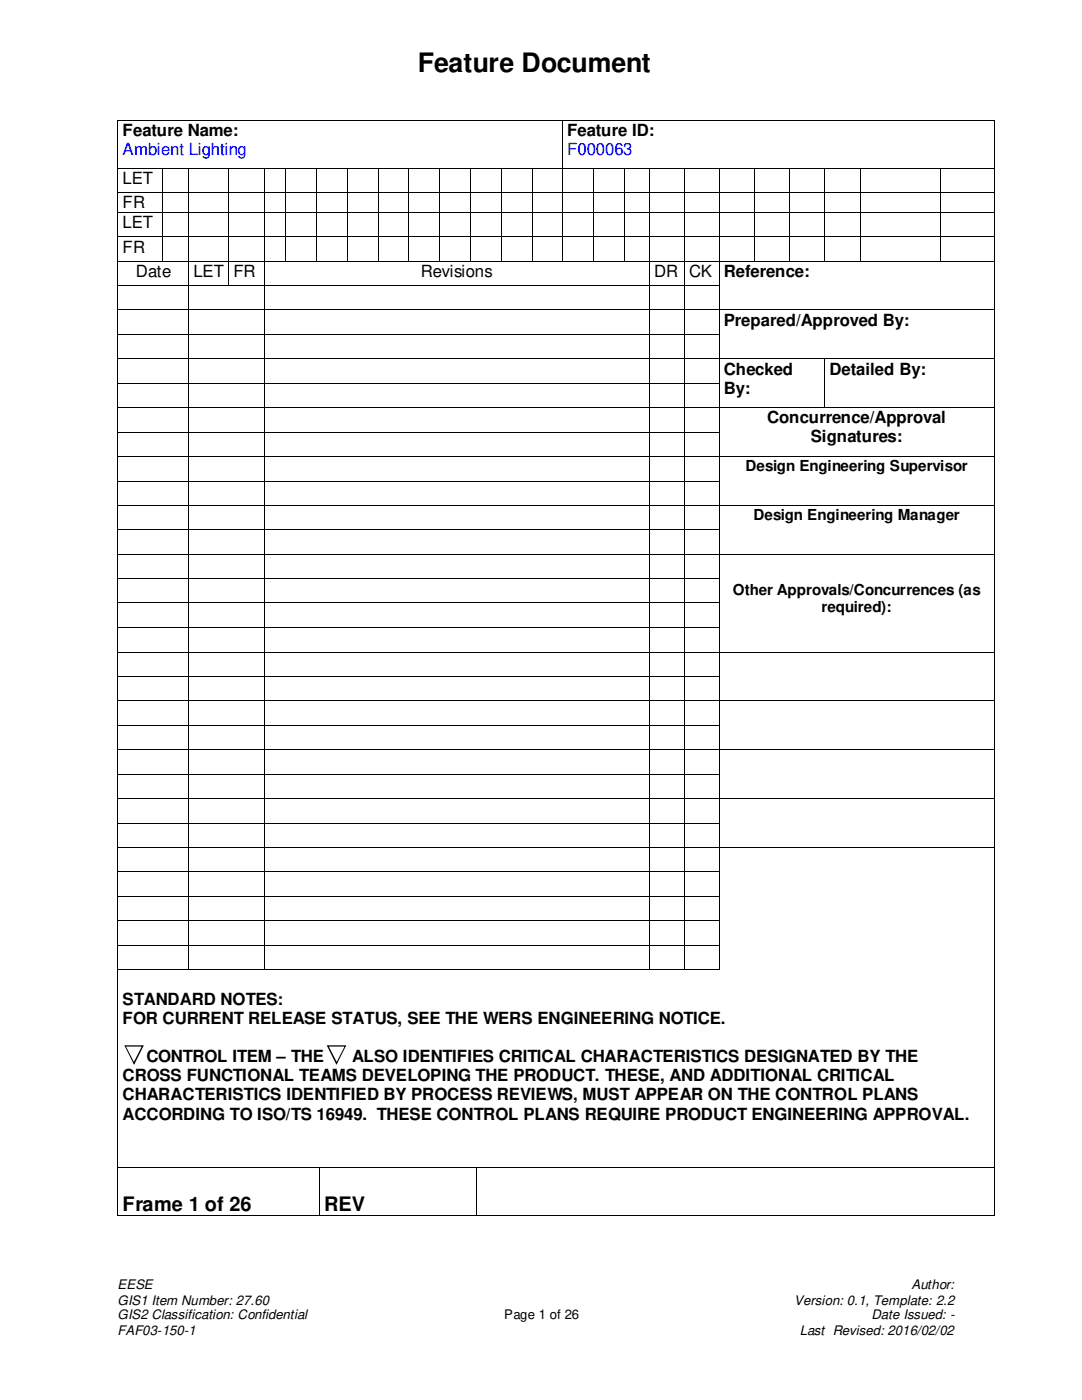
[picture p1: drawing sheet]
<svg xmlns="http://www.w3.org/2000/svg" width="216mm" height="279mm" viewBox="0 0 216 279" stroke-linecap="round" stroke-linejoin="round" font-family="sans-serif">
<g fill="#000">
<path d="M23.5 23.9h.1v.1h-.1zM23.5 33.4h.1v.2h-.1zM23.5 38.3h.1v.1h-.1zM32.4 33.4l.1 .2zM32.4 38.3l.1 .1zM37.6 33.4l.1 .2zM37.6 38.3l.1 .1zM45.6 33.4l.1 .2zM45.6 38.3l.1 .1zM52.7 33.4h.1v.2h-.1zM52.7 38.3h.1v.1h-.1zM57 33.4h.1v.2h-.1z"/>
<path d="M57 38.3h.1v.1h-.1zM63.1 33.4h.1v.2h-.1zM63.1 38.3h.1v.1h-.1zM69.3 33.4h.1v.2h-.1zM69.3 38.3h.1v.1h-.1zM75.4 33.4h.1v.2h-.1zM75.4 38.3h.1v.1h-.1zM81.4 33.4h.2v.2h-.2zM81.4 38.3h.2v.1h-.2zM87.6 33.4h.2v.2h-.2zM87.6 38.3h.2v.1h-.2zM93.7 33.4h.2v.2h-.2z"/>
<path d="M93.7 38.3h.2v.1h-.2zM99.9 33.4h.2v.2h-.2zM99.9 38.3h.2v.1h-.2zM106.1 33.4h.2v.2h-.2zM106.1 38.3h.2v.1h-.2zM112.2 23.9h.2v.1h-.2zM112.2 33.4h.2v.2h-.2zM112.2 38.3h.2v.1h-.2zM118.4 33.4h.1v.2h-.1zM118.4 38.3h.1v.1h-.1zM124.5 33.4h.1v.2h-.1zM124.5 38.3h.1v.1h-.1z"/>
<path d="M129.5 33.4h.1v.2h-.1zM129.5 38.3h.1v.1h-.1zM136.5 33.4h.2v.2h-.2zM136.5 38.3h.2v.1h-.2zM143.5 33.4h.2v.2h-.2zM143.5 38.3h.2v.1h-.2zM150.5 33.4h.1v.2h-.1zM150.5 38.3h.1v.1h-.1zM157.5 33.4h.1v.2h-.1zM157.5 38.3h.1v.1h-.1zM164.5 33.4h.2v.2h-.2zM164.5 38.3h.2v.1h-.2z"/>
<path d="M171.5 33.4h.2v.2h-.2zM171.5 38.3h.2v.1h-.2zM187.6 33.4l.1 .2zM187.6 38.3l.1 .1zM198.3 23.9h.2v.1h-.2zM198.3 33.4h.2v.2h-.2zM198.3 38.3h.2v.1h-.2zM23.5 42.2h.1v.2h-.1zM23.5 47.2h.1v.1h-.1zM23.5 52.1h.1v.1h-.1zM23.5 56.9h.1v.2h-.1zM32.4 42.2l.1 .2z"/>
<path d="M32.4 47.2l.1 .1zM32.4 52.1l.1 .1zM37.6 42.2l.1 .2zM37.6 47.2l.1 .1zM37.6 52.1l.1 .1zM37.6 56.9l.1 .2zM45.6 42.2l.1 .2zM45.6 47.2l.1 .1zM45.6 52.1l.1 .1zM45.6 56.9l.1 .2zM52.7 42.2h.1v.2h-.1zM52.7 47.2h.1v.1h-.1z"/>
<path d="M52.7 52.1h.1v.1h-.1zM52.7 56.9h.1v.2h-.1zM57 42.2h.1v.2h-.1zM57 47.2h.1v.1h-.1zM57 52.1h.1v.1h-.1zM63.1 42.2h.1v.2h-.1zM63.1 47.2h.1v.1h-.1zM63.1 52.1h.1v.1h-.1zM69.3 42.2h.1v.2h-.1zM69.3 47.2h.1v.1h-.1zM69.3 52.1h.1v.1h-.1zM75.4 42.2h.1v.2h-.1z"/>
<path d="M75.4 47.2h.1v.1h-.1zM75.4 52.1h.1v.1h-.1zM81.4 42.2h.2v.2h-.2zM81.4 47.2h.2v.1h-.2zM81.4 52.1h.2v.1h-.2zM87.6 42.2h.2v.2h-.2zM87.6 47.2h.2v.1h-.2zM87.6 52.1h.2v.1h-.2zM93.7 42.2h.2v.2h-.2zM93.7 47.2h.2v.1h-.2zM93.7 52.1h.2v.1h-.2zM99.9 42.2h.2v.2h-.2z"/>
<path d="M99.9 47.2h.2v.1h-.2zM99.9 52.1h.2v.1h-.2zM106.1 42.2h.2v.2h-.2zM106.1 47.2h.2v.1h-.2zM106.1 52.1h.2v.1h-.2zM112.2 42.2h.2v.2h-.2zM112.2 47.2h.2v.1h-.2zM112.2 52.1h.2v.1h-.2zM118.4 42.2h.1v.2h-.1zM118.4 47.2h.1v.1h-.1zM118.4 52.1h.1v.1h-.1zM124.5 42.2h.1v.2h-.1z"/>
<path d="M124.5 47.2h.1v.1h-.1zM124.5 52.1h.1v.1h-.1zM129.5 42.2h.1v.2h-.1zM129.5 47.2h.1v.1h-.1zM129.5 52.1h.1v.1h-.1zM129.5 56.9h.1v.2h-.1zM136.5 42.2h.2v.2h-.2zM136.5 47.2h.2v.1h-.2zM136.5 52.1h.2v.1h-.2zM136.5 56.9h.2v.2h-.2zM143.5 42.2h.2v.2h-.2zM143.5 47.2h.2v.1h-.2z"/>
<path d="M143.5 52.1h.2v.1h-.2zM143.5 56.9h.2v.2h-.2zM150.5 42.2h.1v.2h-.1zM150.5 47.2h.1v.1h-.1zM150.5 52.1h.1v.1h-.1zM157.5 42.2h.1v.2h-.1zM157.5 47.2h.1v.1h-.1zM157.5 52.1h.1v.1h-.1zM164.5 42.2h.2v.2h-.2zM164.5 47.2h.2v.1h-.2zM164.5 52.1h.2v.1h-.2zM171.5 42.2h.2v.2h-.2z"/>
<path d="M171.5 47.2h.2v.1h-.2zM171.5 52.1h.2v.1h-.2zM187.6 42.2l.1 .2zM187.6 47.2l.1 .1zM187.6 52.1l.1 .1zM198.3 42.2h.2v.2h-.2zM198.3 47.2h.2v.1h-.2zM198.3 52.1h.2v.1h-.2zM198.3 56.9h.2v.2h-.2zM23.5 61.7h.1v.2h-.1zM23.5 66.7h.1v.2h-.1zM23.5 71.5h.1v.2h-.1z"/>
<path d="M23.5 76.4h.1v.1h-.1zM37.6 61.7l.1 .2zM37.6 66.7l.1 .2zM37.6 71.5l.1 .2zM37.6 76.4l.1 .1zM52.7 61.7h.1v.2h-.1zM52.7 66.7h.1v.2h-.1zM52.7 71.5h.1v.2h-.1zM52.7 76.4h.1v.1h-.1zM129.5 61.7h.1v.2h-.1zM129.5 66.7h.1v.2h-.1zM129.5 71.5h.1v.2h-.1z"/>
<path d="M129.5 76.4h.1v.1h-.1zM136.5 61.7h.2v.2h-.2zM136.5 66.7h.2v.2h-.2zM136.5 71.5h.2v.2h-.2zM136.5 76.4h.2v.1h-.2zM143.5 61.7h.2v.2h-.2zM143.5 66.7h.2v.2h-.2zM143.5 71.5h.2v.2h-.2zM143.5 76.4h.2v.1h-.2zM164.5 71.5h.2v.2h-.2zM164.5 76.4h.2v.1h-.2zM198.3 61.7h.2v.2h-.2z"/>
<path d="M198.3 66.7h.2v.2h-.2zM198.3 71.5h.2v.2h-.2zM198.3 76.4h.2v.1h-.2zM23.5 81.3h.1v.1h-.1zM23.5 86.2h.1v.2h-.1zM23.5 91h.1v.2h-.1zM23.5 95.9h.1v.2h-.1zM37.6 81.3l.1 .1zM37.6 86.2l.1 .2zM37.6 91l.1 .2zM37.6 95.9l.1 .2zM52.7 81.3h.1v.1h-.1z"/>
<path d="M52.7 86.2h.1v.2h-.1zM52.7 91h.1v.2h-.1zM52.7 95.9h.1v.2h-.1zM129.5 81.3h.1v.1h-.1zM129.5 86.2h.1v.2h-.1zM129.5 91h.1v.2h-.1zM129.5 95.9h.1v.2h-.1zM136.5 81.3h.2v.1h-.2zM136.5 86.2h.2v.2h-.2zM136.5 91h.2v.2h-.2zM136.5 95.9h.2v.2h-.2zM143.5 81.3h.2v.1h-.2z"/>
<path d="M143.5 86.2h.2v.2h-.2zM143.5 91h.2v.2h-.2zM143.5 95.9h.2v.2h-.2zM164.5 81.3h.2v.1h-.2zM198.3 81.3h.2v.1h-.2zM198.3 86.2h.2v.2h-.2zM198.3 91h.2v.2h-.2zM198.3 95.9h.2v.2h-.2zM23.5 100.8h.1v.1h-.1zM23.5 105.7h.1v.1h-.1zM23.5 110.6h.1v.1h-.1zM23.5 115.4h.1v.2h-.1z"/>
<path d="M37.6 100.8l.1 .1zM37.6 105.7l.1 .1zM37.6 110.6l.1 .1zM37.6 115.4l.1 .2zM52.7 100.8h.1v.1h-.1zM52.7 105.7h.1v.1h-.1zM52.7 110.6h.1v.1h-.1zM52.7 115.4h.1v.2h-.1zM129.5 100.8h.1v.1h-.1zM129.5 105.7h.1v.1h-.1zM129.5 110.6h.1v.1h-.1zM129.5 115.4h.1v.2h-.1z"/>
<path d="M136.5 100.8h.2v.1h-.2zM136.5 105.7h.2v.1h-.2zM136.5 110.6h.2v.1h-.2zM136.5 115.4h.2v.2h-.2zM143.5 100.8h.2v.1h-.2zM143.5 105.7h.2v.1h-.2zM143.5 110.6h.2v.1h-.2zM143.5 115.4h.2v.2h-.2zM198.3 100.8h.2v.1h-.2zM198.3 105.7h.2v.1h-.2zM198.3 110.6h.2v.1h-.2zM198.3 115.4h.2v.2h-.2z"/>
<path d="M23.5 120.2h.1v.2h-.1zM23.5 125.2h.1v.2h-.1zM23.5 130h.1v.2h-.1zM23.5 134.9h.1v.1h-.1zM23.5 139.8h.1v.2h-.1zM37.6 120.2l.1 .2zM37.6 125.2l.1 .2zM37.6 130l.1 .2zM37.6 134.9l.1 .1zM37.6 139.8l.1 .2zM52.7 120.2h.1v.2h-.1zM52.7 125.2h.1v.2h-.1z"/>
<path d="M52.7 130h.1v.2h-.1zM52.7 134.9h.1v.1h-.1zM52.7 139.8h.1v.2h-.1zM129.5 120.2h.1v.2h-.1zM129.5 125.2h.1v.2h-.1zM129.5 130h.1v.2h-.1zM129.5 134.9h.1v.1h-.1zM129.5 139.8h.1v.2h-.1zM136.5 120.2h.2v.2h-.2zM136.5 125.2h.2v.2h-.2zM136.5 130h.2v.2h-.2zM136.5 134.9h.2v.1h-.2z"/>
<path d="M136.5 139.8h.2v.2h-.2zM143.5 120.2h.2v.2h-.2zM143.5 125.2h.2v.2h-.2zM143.5 130h.2v.2h-.2zM143.5 134.9h.2v.1h-.2zM143.5 139.8h.2v.2h-.2zM198.3 120.2h.2v.2h-.2zM198.3 125.2h.2v.2h-.2zM198.3 130h.2v.2h-.2zM198.3 134.9h.2v.1h-.2zM198.3 139.8h.2v.2h-.2zM23.5 144.7h.1v.2h-.1z"/>
<path d="M23.5 149.5h.1v.2h-.1zM23.5 154.4h.1v.2h-.1zM23.5 159.3h.1v.1h-.1zM37.6 144.7l.1 .2zM37.6 149.5l.1 .2zM37.6 154.4l.1 .2zM37.6 159.3l.1 .1zM52.7 144.7h.1v.2h-.1zM52.7 149.5h.1v.2h-.1zM52.7 154.4h.1v.2h-.1zM52.7 159.3h.1v.1h-.1zM129.5 144.7h.1v.2h-.1z"/>
<path d="M129.5 149.5h.1v.2h-.1zM129.5 154.4h.1v.2h-.1zM129.5 159.3h.1v.1h-.1zM136.5 144.7h.2v.2h-.2zM136.5 149.5h.2v.2h-.2zM136.5 154.4h.2v.2h-.2zM136.5 159.3h.2v.1h-.2zM143.5 144.7h.2v.2h-.2zM143.5 149.5h.2v.2h-.2zM143.5 154.4h.2v.2h-.2zM143.5 159.3h.2v.1h-.2zM198.3 144.7h.2v.2h-.2z"/>
<path d="M198.3 149.5h.2v.2h-.2zM198.3 154.4h.2v.2h-.2zM198.3 159.3h.2v.1h-.2zM23.5 164.2h.1v.1h-.1zM23.5 169.1l.1 .1zM23.5 173.9h.1v.2h-.1zM23.5 178.7h.1v.2h-.1zM37.6 164.2l.1 .1zM37.6 169.1l.1 .1zM37.6 173.9l.1 .2zM37.6 178.7l.1 .2zM52.7 164.2h.1v.1h-.1z"/>
<path d="M52.7 169.1l.1 .1zM52.7 173.9h.1v.2h-.1zM52.7 178.7h.1v.2h-.1zM129.5 164.2h.1v.1h-.1zM129.5 169.1l.1 .1zM129.5 173.9h.1v.2h-.1zM129.5 178.7h.1v.2h-.1zM136.5 164.2h.2v.1h-.2zM136.5 169.1l.2 .1zM136.5 173.9h.2v.2h-.2zM136.5 178.7h.2v.2h-.2zM143.5 164.2h.2v.1h-.2z"/>
<path d="M143.5 169.1l.2 .1zM143.5 173.9h.2v.2h-.2zM143.5 178.7h.2v.2h-.2zM198.3 164.2h.2v.1h-.2zM198.3 169.1l.2 .1zM198.3 173.9h.2v.2h-.2zM198.3 178.7h.2v.2h-.2zM23.5 183.7l.1 .1zM23.5 188.6h.1v.1h-.1zM23.5 193.4h.1v.1h-.1zM37.6 183.7l.1 .1zM37.6 188.6l.1 .1z"/>
<path d="M37.6 193.4l.1 .1zM52.7 183.7l.1 .1zM52.7 188.6h.1v.1h-.1zM52.7 193.4h.1v.1h-.1zM129.5 183.7l.1 .1zM129.5 188.6h.1v.1h-.1zM129.5 193.4h.1v.1h-.1zM136.5 183.7l.2 .1zM136.5 188.6h.2v.1h-.2zM136.5 193.4h.2v.1h-.2zM143.5 183.7l.2 .1zM143.5 188.6h.2v.1h-.2z"/>
<path d="M143.5 193.4h.2v.1h-.2zM198.3 183.7l.2 .1zM198.3 188.6h.2v.1h-.2zM198.3 193.4h.2v.1h-.2zM23.5 232.9h.1v.2h-.1zM63.8 232.9h.1v.2h-.1zM94.9 232.9h.2v.2h-.2zM198.3 232.9h.2v.2h-.2zM23.5 242.5h.1v.2h-.1zM63.8 242.5h.1v.2h-.1zM94.9 242.5h.2v.2h-.2zM198.3 242.5h.2v.2h-.2z"/>
</g>
<g fill="none" stroke="#000" stroke-width=".2">
<path d="M23.5 24v9.4M23.5 33.6v4.7M23.5 38.4v3.8M23.6 24h88.6M23.6 33.5h8.8M23.6 38.4h8.8M32.5 33.6v4.7M32.5 38.4v3.8M32.5 33.5h5.1M32.5 38.4h5.1M37.6 33.6v4.7M37.6 38.4v3.8"/>
<path d="M37.7 33.5h7.9M37.7 38.4h7.9M45.7 33.6v4.7M45.7 38.4v3.8M45.7 33.5h7M45.7 38.4h7M52.7 33.6v4.7M52.7 38.4v3.8M52.8 33.5h4.2M52.8 38.4h4.2M57.1 33.6v4.7M57.1 38.4v3.8"/>
<path d="M57.1 33.5h6M57.1 38.4h6M63.2 33.6v4.7M63.2 38.4v3.8M63.2 33.5h6.1M63.2 38.4h6.1M69.3 33.6v4.7M69.3 38.4v3.8M69.4 33.5h6M69.4 38.4h6M75.4 33.6v4.7M75.4 38.4v3.8"/>
<path d="M75.5 33.5h5.9M75.5 38.4h5.9M81.5 33.6v4.7M81.5 38.4v3.8M81.6 33.5h6M81.6 38.4h6M87.7 33.6v4.7M87.7 38.4v3.8M87.8 33.5h5.9M87.8 38.4h5.9M93.8 33.6v4.7M93.8 38.4v3.8"/>
<path d="M93.9 33.5h6M93.9 38.4h6M100 33.6v4.7M100 38.4v3.8M100.1 33.5h6M100.1 38.4h6M106.2 33.6v4.7M106.2 38.4v3.8M106.3 33.5h5.9M106.3 38.4h5.9M112.3 24v9.4M112.3 33.6v4.7"/>
<path d="M112.3 38.4v3.8M112.4 24h85.9M112.4 33.5h6M112.4 38.4h6M118.4 33.6v4.7M118.4 38.4v3.8M118.5 33.5h6M118.5 38.4h6M124.5 33.6v4.7M124.5 38.4v3.8M124.6 33.5h4.9M124.6 38.4h4.9"/>
<path d="M129.5 33.6v4.7M129.5 38.4v3.8M129.6 33.5h6.9M129.6 38.4h6.9M136.6 33.6v4.7M136.6 38.4v3.8M136.7 33.5h6.8M136.7 38.4h6.8M143.6 33.6v4.7M143.6 38.4v3.8M143.7 33.5h6.8M143.7 38.4h6.8"/>
<path d="M150.5 33.6v4.7M150.5 38.4v3.8M150.6 33.5h6.9M150.6 38.4h6.9M157.6 33.6v4.7M157.6 38.4v3.8M157.6 33.5h6.9M157.6 38.4h6.9M164.6 33.6v4.7M164.6 38.4v3.8M164.7 33.5h6.8M164.7 38.4h6.8"/>
<path d="M171.6 33.6v4.7M171.6 38.4v3.8M171.7 33.5h15.9M171.7 38.4h15.9M187.7 33.6v4.7M187.7 38.4v3.8M187.7 33.5h10.6M187.7 38.4h10.6M198.4 24v9.4M198.4 33.6v4.7M198.4 38.4v3.8M23.5 42.4v4.8"/>
<path d="M23.5 47.3v4.8M23.5 52.2v4.7M23.5 57.1v4.6M23.6 42.3h8.8M23.6 47.2h8.8M23.6 52.2h8.8M23.6 57h14M32.5 42.4v4.8M32.5 47.3v4.8M32.5 42.3h5.1M32.5 47.2h5.1M32.5 52.2h5.1"/>
<path d="M37.6 42.4v4.8M37.6 47.3v4.8M37.6 52.2v4.7M37.6 57.1v4.6M37.7 42.3h7.9M37.7 47.2h7.9M37.7 52.2h7.9M37.7 57h7.9M45.7 42.4v4.8M45.7 47.3v4.8M45.7 52.2v4.7M45.7 42.3h7"/>
<path d="M45.7 47.2h7M45.7 52.2h7M45.7 57h7M52.7 42.4v4.8M52.7 47.3v4.8M52.7 52.2v4.7M52.7 57.1v4.6M52.8 42.3h4.2M52.8 47.2h4.2M52.8 52.2h4.2M52.8 57h76.7M57.1 42.4v4.8"/>
<path d="M57.1 47.3v4.8M57.1 42.3h6M57.1 47.2h6M57.1 52.2h6M63.2 42.4v4.8M63.2 47.3v4.8M63.2 42.3h6.1M63.2 47.2h6.1M63.2 52.2h6.1M69.3 42.4v4.8M69.3 47.3v4.8M69.4 42.3h6"/>
<path d="M69.4 47.2h6M69.4 52.2h6M75.4 42.4v4.8M75.4 47.3v4.8M75.5 42.3h5.9M75.5 47.2h5.9M75.5 52.2h5.9M81.5 42.4v4.8M81.5 47.3v4.8M81.6 42.3h6M81.6 47.2h6M81.6 52.2h6"/>
<path d="M87.7 42.4v4.8M87.7 47.3v4.8M87.8 42.3h5.9M87.8 47.2h5.9M87.8 52.2h5.9M93.8 42.4v4.8M93.8 47.3v4.8M93.9 42.3h6M93.9 47.2h6M93.9 52.2h6M100 42.4v4.8M100 47.3v4.8"/>
<path d="M100.1 42.3h6M100.1 47.2h6M100.1 52.2h6M106.2 42.4v4.8M106.2 47.3v4.8M106.3 42.3h5.9M106.3 47.2h5.9M106.3 52.2h5.9M112.3 42.4v4.8M112.3 47.3v4.8M112.4 42.3h6M112.4 47.2h6"/>
<path d="M112.4 52.2h6M118.4 42.4v4.8M118.4 47.3v4.8M118.5 42.3h6M118.5 47.2h6M118.5 52.2h6M124.5 42.4v4.8M124.5 47.3v4.8M124.6 42.3h4.9M124.6 47.2h4.9M124.6 52.2h4.9M129.5 42.4v4.8"/>
<path d="M129.5 47.3v4.8M129.5 52.2v4.7M129.5 57.1v4.6M129.6 42.3h6.9M129.6 47.2h6.9M129.6 52.2h6.9M129.6 57h6.9M136.6 42.4v4.8M136.6 47.3v4.8M136.6 52.2v4.7M136.6 57.1v4.6M136.7 42.3h6.8"/>
<path d="M136.7 47.2h6.8M136.7 52.2h6.8M136.7 57h6.8M143.6 42.4v4.8M143.6 47.3v4.8M143.6 52.2v4.7M143.6 57.1v4.6M143.7 42.3h6.8M143.7 47.2h6.8M143.7 52.2h6.8M150.5 42.4v4.8M150.5 47.3v4.8"/>
<path d="M150.6 42.3h6.9M150.6 47.2h6.9M150.6 52.2h6.9M157.6 42.4v4.8M157.6 47.3v4.8M157.6 42.3h6.9M157.6 47.2h6.9M157.6 52.2h6.9M164.6 42.4v4.8M164.6 47.3v4.8M164.7 42.3h6.8M164.7 47.2h6.8"/>
<path d="M164.7 52.2h6.8M171.6 42.4v4.8M171.6 47.3v4.8M171.7 42.3h15.9M171.7 47.2h15.9M171.7 52.2h15.9M187.7 42.4v4.8M187.7 47.3v4.8M187.7 42.3h10.6M187.7 47.2h10.6M187.7 52.2h10.6M198.4 42.4v4.8"/>
<path d="M198.4 47.3v4.8M198.4 52.2v4.7M198.4 57.1v4.6M23.5 61.9v4.8M23.5 66.9v4.6M23.5 71.7v4.7M23.5 76.5v4.8M23.6 61.8h14M23.6 66.8h14M23.6 71.6h14M23.6 76.5h14M37.6 61.9v4.8"/>
<path d="M37.6 66.9v4.6M37.6 71.7v4.7M37.6 76.5v4.8M37.7 61.8h15M37.7 66.8h15M37.7 71.6h15M37.7 76.5h15M52.7 61.9v4.8M52.7 66.9v4.6M52.7 71.7v4.7M52.7 76.5v4.8M52.8 61.8h76.7"/>
<path d="M52.8 66.8h76.7M52.8 71.6h76.7M52.8 76.5h76.7M129.5 61.9v4.8M129.5 66.9v4.6M129.5 71.7v4.7M129.5 76.5v4.8M129.6 61.8h6.9M129.6 66.8h6.9M129.6 71.6h6.9M129.6 76.5h6.9M136.6 61.9v4.8"/>
<path d="M136.6 66.9v4.6M136.6 71.7v4.7M136.6 76.5v4.8M136.7 61.8h6.8M136.7 66.8h6.8M136.7 71.6h6.8M136.7 76.5h6.8M143.6 61.9v4.8M143.6 66.9v4.6M143.6 71.7v4.7M143.6 76.5v4.8M143.7 61.8h54.6"/>
<path d="M143.7 71.6h20.8M164.6 71.7v4.7M164.6 76.5v4.8M164.7 71.6h33.6M198.4 61.9v4.8M198.4 66.9v4.6M198.4 71.7v4.7M198.4 76.5v4.8M23.5 81.4v4.8M23.5 86.4v4.6M23.5 91.2v4.7M23.5 96.1v4.7"/>
<path d="M23.6 81.4h14M23.6 86.3h14M23.6 91.1h14M23.6 96h14M37.6 81.4v4.8M37.6 86.4v4.6M37.6 91.2v4.7M37.6 96.1v4.7M37.7 81.4h15M37.7 86.3h15M37.7 91.1h15M37.7 96h15"/>
<path d="M52.7 81.4v4.8M52.7 86.4v4.6M52.7 91.2v4.7M52.7 96.1v4.7M52.8 81.4h76.7M52.8 86.3h76.7M52.8 91.1h76.7M52.8 96h76.7M129.5 81.4v4.8M129.5 86.4v4.6M129.5 91.2v4.7M129.5 96.1v4.7"/>
<path d="M129.6 81.4h6.9M129.6 86.3h6.9M129.6 91.1h6.9M129.6 96h6.9M136.6 81.4v4.8M136.6 86.4v4.6M136.6 91.2v4.7M136.6 96.1v4.7M136.7 81.4h6.8M136.7 86.3h6.8M136.7 91.1h6.8M136.7 96h6.8"/>
<path d="M143.6 81.4v4.8M143.6 86.4v4.6M143.6 91.2v4.7M143.6 96.1v4.7M143.7 81.4h20.8M143.7 91.1h54.6M164.7 81.4h33.6M198.4 81.4v4.8M198.4 86.4v4.6M198.4 91.2v4.7M198.4 96.1v4.7M23.5 100.9v4.8"/>
<path d="M23.5 105.8v4.8M23.5 110.7v4.7M23.5 115.6v4.6M23.6 100.8h14M23.6 105.7h14M23.6 110.7h14M23.6 115.5h14M37.6 100.9v4.8M37.6 105.8v4.8M37.6 110.7v4.7M37.6 115.6v4.6M37.7 100.8h15"/>
<path d="M37.7 105.7h15M37.7 110.7h15M37.7 115.5h15M52.7 100.9v4.8M52.7 105.8v4.8M52.7 110.7v4.7M52.7 115.6v4.6M52.8 100.8h76.7M52.8 105.7h76.7M52.8 110.7h76.7M52.8 115.5h76.7M129.5 100.9v4.8"/>
<path d="M129.5 105.8v4.8M129.5 110.7v4.7M129.5 115.6v4.6M129.6 100.8h6.9M129.6 105.7h6.9M129.6 110.7h6.9M129.6 115.5h6.9M136.6 100.9v4.8M136.6 105.8v4.8M136.6 110.7v4.7M136.6 115.6v4.6M136.7 100.8h6.8"/>
<path d="M136.7 105.7h6.8M136.7 110.7h6.8M136.7 115.5h6.8M143.6 100.9v4.8M143.6 105.8v4.8M143.6 110.7v4.7M143.6 115.6v4.6M143.7 100.8h54.6M143.7 110.7h54.6M198.4 100.9v4.8M198.4 105.8v4.8M198.4 110.7v4.7"/>
<path d="M198.4 115.6v4.6M23.5 120.4v4.8M23.5 125.4v4.6M23.5 130.2v4.7M23.5 135v4.8M23.5 140v4.7M23.6 120.3h14M23.6 125.3h14M23.6 130.1h14M23.6 135h14M23.6 139.9h14M37.6 120.4v4.8"/>
<path d="M37.6 125.4v4.6M37.6 130.2v4.7M37.6 135v4.8M37.6 140v4.7M37.7 120.3h15M37.7 125.3h15M37.7 130.1h15M37.7 135h15M37.7 139.9h15M52.7 120.4v4.8M52.7 125.4v4.6M52.7 130.2v4.7"/>
<path d="M52.7 135v4.8M52.7 140v4.7M52.8 120.3h76.7M52.8 125.3h76.7M52.8 130.1h76.7M52.8 135h76.7M52.8 139.9h76.7M129.5 120.4v4.8M129.5 125.4v4.6M129.5 130.2v4.7M129.5 135v4.8M129.5 140v4.7"/>
<path d="M129.6 120.3h6.9M129.6 125.3h6.9M129.6 130.1h6.9M129.6 135h6.9M129.6 139.9h6.9M136.6 120.4v4.8M136.6 125.4v4.6M136.6 130.2v4.7M136.6 135v4.8M136.6 140v4.7M136.7 120.3h6.8M136.7 125.3h6.8"/>
<path d="M136.7 130.1h6.8M136.7 135h6.8M136.7 139.9h6.8M143.6 120.4v4.8M143.6 125.4v4.6M143.6 130.2v4.7M143.6 135v4.8M143.6 140v4.7M143.7 130.1h54.6M143.7 139.9h54.6M198.4 120.4v4.8M198.4 125.4v4.6"/>
<path d="M198.4 130.2v4.7M198.4 135v4.8M198.4 140v4.7M23.5 144.9v4.6M23.5 149.7v4.7M23.5 154.6v4.7M23.5 159.4v4.8M23.6 144.8h14M23.6 149.6h14M23.6 154.5h14M23.6 159.3h14M37.6 144.9v4.6"/>
<path d="M37.6 149.7v4.7M37.6 154.6v4.7M37.6 159.4v4.8M37.7 144.8h15M37.7 149.6h15M37.7 154.5h15M37.7 159.3h15M52.7 144.9v4.6M52.7 149.7v4.7M52.7 154.6v4.7M52.7 159.4v4.8M52.8 144.8h76.7"/>
<path d="M52.8 149.6h76.7M52.8 154.5h76.7M52.8 159.3h76.7M129.5 144.9v4.6M129.5 149.7v4.7M129.5 154.6v4.7M129.5 159.4v4.8M129.6 144.8h6.9M129.6 149.6h6.9M129.6 154.5h6.9M129.6 159.3h6.9M136.6 144.9v4.6"/>
<path d="M136.6 149.7v4.7M136.6 154.6v4.7M136.6 159.4v4.8M136.7 144.8h6.8M136.7 149.6h6.8M136.7 154.5h6.8M136.7 159.3h6.8M143.6 144.9v4.6M143.6 149.7v4.7M143.6 154.6v4.7M143.6 159.4v4.8M143.7 149.6h54.6"/>
<path d="M143.7 159.3h54.6M198.4 144.9v4.6M198.4 149.7v4.7M198.4 154.6v4.7M198.4 159.4v4.8M23.5 164.3v4.8M23.5 169.2v4.7M23.5 174.1v4.6M23.5 178.9v4.8M23.6 164.3h14M23.6 169.1h14M23.6 174h14"/>
<path d="M23.6 178.8h14M37.6 164.3v4.8M37.6 169.2v4.7M37.6 174.1v4.6M37.6 178.9v4.8M37.7 164.3h15M37.7 169.1h15M37.7 174h15M37.7 178.8h15M52.7 164.3v4.8M52.7 169.2v4.7M52.7 174.1v4.6"/>
<path d="M52.7 178.9v4.8M52.8 164.3h76.7M52.8 169.1h76.7M52.8 174h76.7M52.8 178.8h76.7M129.5 164.3v4.8M129.5 169.2v4.7M129.5 174.1v4.6M129.5 178.9v4.8M129.6 164.3h6.9M129.6 169.1h6.9M129.6 174h6.9"/>
<path d="M129.6 178.8h6.9M136.6 164.3v4.8M136.6 169.2v4.7M136.6 174.1v4.6M136.6 178.9v4.8M136.7 164.3h6.8M136.7 169.1h6.8M136.7 174h6.8M136.7 178.8h6.8M143.6 164.3v4.8M143.6 169.2v4.7M143.6 174.1v4.6"/>
<path d="M143.6 178.9v4.8M143.7 169.1h54.6M198.4 164.3v4.8M198.4 169.2v4.7M198.4 174.1v4.6M198.4 178.9v4.8M23.5 183.8v4.8M23.5 188.7v4.7M23.5 193.5v39.4M23.6 183.8h14M23.6 188.6h14M23.6 193.5h14"/>
<path d="M37.6 183.8v4.8M37.6 188.7v4.7M37.7 183.8h15M37.7 188.6h15M37.7 193.5h15M52.7 183.8v4.8M52.7 188.7v4.7M52.8 183.8h76.7M52.8 188.6h76.7M52.8 193.5h76.7M129.5 183.8v4.8M129.5 188.7v4.7"/>
<path d="M129.6 183.8h6.9M129.6 188.6h6.9M129.6 193.5h6.9M136.6 183.8v4.8M136.6 188.7v4.7M136.7 183.8h6.8M136.7 188.6h6.8M136.7 193.5h6.8M143.6 183.8v4.8M143.6 188.7v4.7M198.4 183.8v4.8M198.4 188.7v4.7"/>
<path d="M198.4 193.5v39.4M23.5 233.1v9.4M23.6 233h40.2M63.8 233.1v9.4M63.9 233h31M95 233.1v9.4M95.1 233h103.2M198.4 233.1v9.4M23.6 242.6h40.2M63.9 242.6h31M95.1 242.6h103.2"/>
</g>
<path d="M25 208.7h3.4l-1.6 3.6z" fill="#fff"/>
<path d="M24.8 208.6h3.9l-1.9 3.9zM25.1 208.7l1.7 3.5h-.2l1.8-3.5v.2h-3.4z" fill="#000"/>
<path d="M65.4 208.7h3.5l-1.8 3.6z" fill="#fff"/>
<path d="M65.2 208.6h3.9l-2 3.9zM65.5 208.7l1.8 3.5h-.2l1.7-3.5 .1 .2h-3.5z" fill="#000"/>
<text font-size="5.3" x="83.4" y="14.4">Feature Document</text>
<g font-size="4">
<text x="24.5" y="241.7">Frame 1 of 26</text>
<text x="64.7" y="241.7">REV</text>
</g>
<g font-size="3.3">
<text x="24.5" y="27.2">Feature Name:</text>
<text x="113.2" y="27.2">Feature ID:</text>
<text x="24.5" y="36.7">LET</text>
<text x="24.5" y="41.6">FR</text>
<text x="24.5" y="45.6">LET</text>
<text x="24.5" y="50.5">FR</text>
<text x="27.1" y="55.3">Date</text>
<text x="38.6" y="55.3">LET</text>
<text x="46.6" y="55.3">FR</text>
<text x="84" y="55.3">Revisions</text>
<text x="130.6" y="55.3">DR</text>
<text x="137.5" y="55.3">CK</text>
<text x="144.4" y="55.3">Reference:</text>
<text x="144.4" y="65">Prepared/Approved By:</text>
<text x="144.4" y="74.8">Checked</text>
<text x="165.5" y="74.8">Detailed By:</text>
<text x="144.4" y="78.7">By:</text>
<text x="153.1" y="84.5">Concurrence/Approval</text>
<text x="161.8" y="88.3">Signatures:</text>
<text x="24.5" y="200.5">STANDARD NOTES:</text>
<text x="24.5" y="204.3">FOR CURRENT RELEASE STATUS, SEE THE WERS ENGINEERING NOTICE.</text>
<text x="24.5" y="215.7">CROSS FUNCTIONAL TEAMS DEVELOPING THE PRODUCT. THESE, AND ADDITIONAL CRITICAL</text>
<text x="29.2" y="211.9">CONTROL ITEM – THE</text>
<text x="70.3" y="211.9">ALSO IDENTIFIES CRITICAL CHARACTERISTICS DESIGNATED BY THE</text>
<text x="24.5" y="219.5">CHARACTERISTICS IDENTIFIED BY PROCESS REVIEWS, MUST APPEAR ON THE CONTROL PLANS</text>
<text x="24.5" y="223.4">ACCORDING TO ISO/TS 16949. THESE CONTROL PLANS REQUIRE PRODUCT ENGINEERING APPROVAL.</text>
</g>
<g font-size="3.3" fill="#00f">
<text x="24.5" y="31">Ambient Lighting</text>
<text x="113.2" y="31">F000063</text>
</g>
<g font-size="3">
<text x="148.8" y="94">Design Engineering Supervisor</text>
<text x="150.4" y="103.8">Design Engineering Manager</text>
<text x="146.2" y="118.7">Other Approvals/Concurrences (as</text>
<text x="163.9" y="122.1">required):</text>
</g>
<g font-size="2.6">
<text x="23.5" y="257.2">EESE</text>
<text x="181.9" y="257.2">Author:</text>
<text x="23.5" y="260.3">GIS1 Item Number: 27.60</text>
<text x="23.5" y="263.3">GIS2 Classification: Confidential</text>
<text x="100.6" y="263.3">Page 1 of 26</text>
<text x="158.5" y="260.3">Version: 0.1, Template: 2.2</text>
<text x="173.9" y="263.3">Date Issued: -</text>
<text x="23.5" y="266.4">FAF03-150-1</text>
<text x="159.6" y="266.4">Last Revised: 2016/02/02</text>
</g>
</svg>
